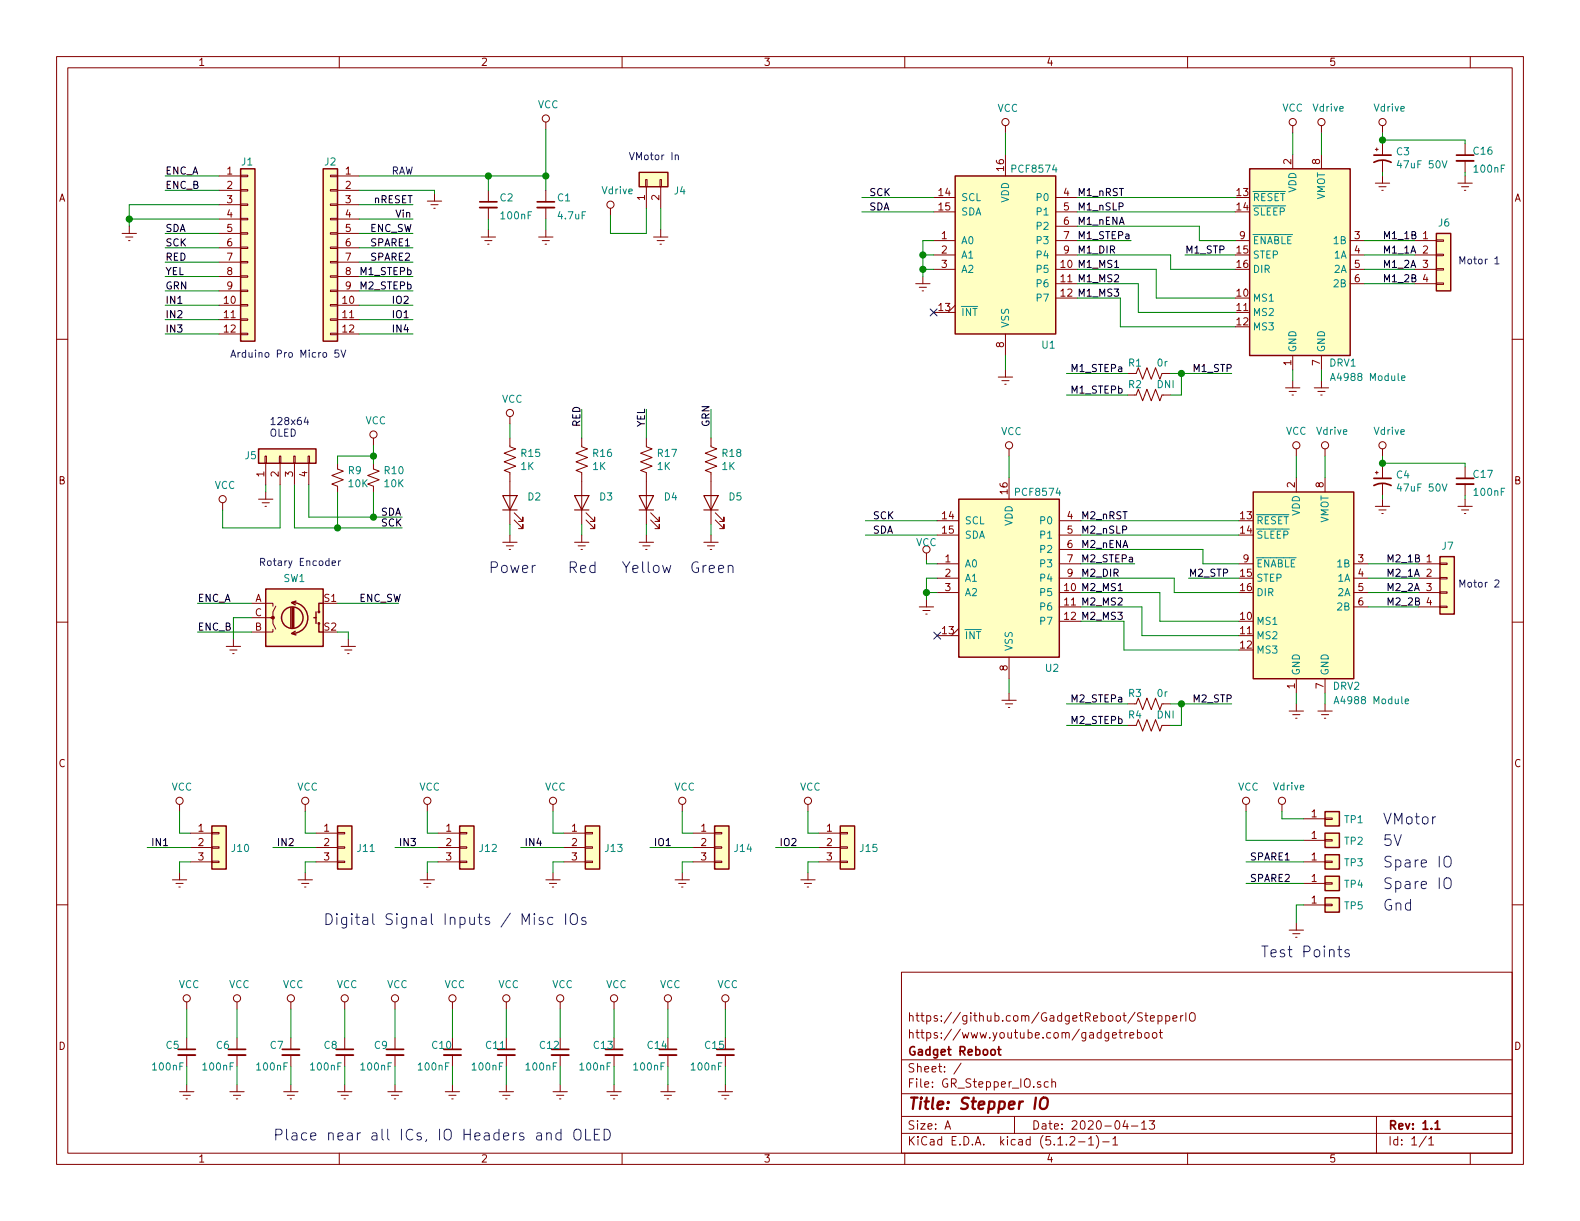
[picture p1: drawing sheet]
<svg xmlns="http://www.w3.org/2000/svg" width="279mm" height="216mm" viewBox="0 0 279 216" stroke-linecap="round" stroke-linejoin="round" font-family="sans-serif">
<g fill="none" stroke="#840000" stroke-width=".18">
<path d="M10 10h259.4v195.9h-259.4zM12 12h255.4v191.9h-255.4zM60 10v2M110 10v2M160 10v2M210 10v2M260 10v2M38.7 31.1h3.8M38.7 33.7h3.8M38.7 36.2h3.8M38.7 38.7h3.8M42.5 38.6h1.3v.3h-1.3z"/>
<path d="M42.5 36.1h1.3v.2h-1.3zM42.5 33.5h1.3v.3h-1.3zM42.5 31h1.3v.2h-1.3zM58.4 38.6h1.3v.3h-1.3zM58.4 36.1h1.3v.2h-1.3zM58.4 33.5h1.3v.3h-1.3zM58.4 31h1.3v.2h-1.3zM59.7 31.1h3.8M59.7 33.7h3.8M59.7 36.2h3.8M59.7 38.7h3.8M75.6 35.6h2.5"/>
<path d="M76.2 36.2h1.3M76.7 36.8h.3M76.8 34.3v1.3M86.4 33.7v2M86.4 36.7v2M96.5 21.6v1.3M96.5 33.7v2M96.5 36.7v2M107.9 36.8v1.3M114.2 31.8h.2v1.2h-.2zM114.3 33v3.8M116.7 31.8h.3v1.2h-.3z"/>
<path d="M116.8 33v3.8M165.1 34.9h3.8M165.1 37.5h3.8M177.8 22.2v1.3M177.8 27.3v3.8M186.7 34.9h3.8M186.7 37.5h3.8M228.6 22.2v1.3M228.6 27.3v2.5M233.7 22.2v1.3M233.7 27.3v2.5M243.2 26.4h.5"/>
<path d="M243.2 32.4h2.5M243.5 26.2v.5M243.8 33h1.3M244.3 33.7h.3M244.5 22.2v1.3M244.5 25.4v2M244.5 28.4v2.1M244.5 31.1v1.3M257.8 32.4h2.5M258.4 33h1.3M259 33.7h.2M259.1 25.4v2"/>
<path d="M259.1 28.4v2.1M259.1 31.1v1.3M10 60h2M21.6 41.3h2.5M22.2 41.9h1.3M22.7 42.5h.3M22.9 40v1.3M38.7 54h3.8M38.7 56.5h3.8M38.7 59.1h3.8M38.7 41.3h3.8M38.7 43.8h3.8"/>
<path d="M38.7 46.4h3.8M38.7 48.9h3.8M38.7 51.4h3.8M42.5 58.9h1.3v.3h-1.3zM42.5 56.4h1.3v.2h-1.3zM42.5 53.8h1.3v.3h-1.3zM42.5 51.3h1.3v.3h-1.3zM42.5 48.8h1.3v.2h-1.3zM42.5 46.2h1.3v.3h-1.3zM42.5 43.7h1.3v.2h-1.3zM42.5 41.1h1.3v.3h-1.3zM58.4 58.9h1.3v.3h-1.3z"/>
<path d="M58.4 56.4h1.3v.2h-1.3zM58.4 53.8h1.3v.3h-1.3zM58.4 51.3h1.3v.3h-1.3zM58.4 48.8h1.3v.2h-1.3zM58.4 46.2h1.3v.3h-1.3zM58.4 43.7h1.3v.2h-1.3zM58.4 41.1h1.3v.3h-1.3zM59.7 54h3.8M59.7 56.5h3.8M59.7 59.1h3.8M59.7 41.3h3.8M59.7 43.8h3.8"/>
<path d="M59.7 46.4h3.8M59.7 48.9h3.8M59.7 51.4h3.8M85.1 41.9h2.5M85.7 42.5h1.3M86.2 43.2h.3M86.4 40.6v1.3M95.2 41.9h2.6M95.9 42.5h1.3M96.4 43.2h.2M96.5 40.6v1.3M115.6 41.9h2.5"/>
<path d="M116.2 42.5h1.3M116.7 43.2h.3M116.8 40.6v1.3M161.9 50.2h2.6M162.6 50.8h1.2M163.1 51.4h.2M163.2 48.9v1.3M165.1 42.5h3.8M165.1 47.6h3.8M165.1 55.2h3.8M165.1 45.1h3.8M168.9 54l-1.3 1.2"/>
<path d="M177.8 59.1v3.8M186.7 42.5h3.8M186.7 47.6h3.8M186.7 50.2h3.8M186.7 52.7h3.8M186.7 45.1h3.8M186.7 40h3.8M218.4 42.5h2.6M238.8 42.5h2.5M238.8 47.6h2.5M238.8 50.2h2.5M238.8 45.1h2.5"/>
<path d="M250.2 42.5h3.8M250.2 47.6h3.8M250.2 50.2h3.8M250.2 45.1h3.8M254 50h1.3v.3h-1.3zM254 47.5h1.3v.3h-1.3zM254 45h1.3v.2h-1.3zM254 42.4h1.3v.3h-1.3zM267.4 60h2M66 77.5v1.2M90.2 77.5v1.5l1 .4-2 .7 2 .8-2 .8 2 .7-2 .8 1 .4v9.1M90.2 73.7v1.2"/>
<path d="M102.9 77.5v1.5l1 .4-2 .7 2 .8-2 .8 2 .7-2 .8 1 .4v9.1M114.3 77.5v1.5l1 .4-2 .7 2 .8-2 .8 2 .7-2 .8 1 .4v9.1M125.7 77.5v1.5l1 .4-2 .7 2 .8-2 .8 2 .7-2 .8 1 .4v9.1M176.5 66.7h2.6M177.2 67.3h1.2M177.7 67.9h.2M177.8 65.4v1.3M178.4 79.4v1.2M199.4 66h1.5l.4-1 .8 2.1 .7-2.1 .8 2.1 .7-2.1 .8 2.1 .4-1.1h1.5M199.4 69.9h1.5l.4-1.1 .8 2.1 .7-2.1 .8 2.1 .7-2.1 .8 2.1 .4-1h1.5M227.3 68.6h2.6M228 69.2h1.2"/>
<path d="M228.5 69.9h.2M228.6 62.9v2.5M228.6 67.3v1.3M229.2 79.4v1.2M232.4 68.6h2.5M233 69.2h1.3M233.6 69.9h.2M233.7 62.9v2.5M233.7 67.3v1.3M234.3 79.4v1.2M244.5 79.4v1.2M39.4 88.9v1.3"/>
<path d="M45.7 88.3h2.6M46.4 88.9h1.2M46.9 80.6h.2v1.3h-.2zM46.9 89.5h.2M47 81.9v3.8M47 87v1.3M49.4 80.6h.3v1.3h-.3zM49.5 81.9v3.8M51.9 80.6h.3v1.3h-.3zM52.1 81.9v3.8M54.5 80.6h.2v1.3h-.2zM54.6 81.9v3.8"/>
<path d="M59.7 81.9v1l1 .4-2 .8 2 .7-2 .8 1 .4v1M66 81.9v1l1.1 .4-2.1 .8 2.1 .7-2.1 .8 1 .4v1M88.9 95.9h2.5M89.5 96.5h1.3M90 97.2h.3M90.2 94.6v1.3M90.9 91.9l1.6 1.6v-.8v.8h-.8M90.9 90.7l1.6 1.5v-.8v.8h-.8M101.6 95.9h2.5M102.2 96.5h1.3M102.7 97.2h.3M102.9 94.6v1.3"/>
<path d="M103.6 91.9l1.6 1.6v-.8v.8h-.8M103.6 90.7l1.6 1.5v-.8v.8h-.8M113 95.9h2.6M113.7 96.5h1.2M114.2 97.2h.2M114.3 94.6v1.3M115.1 91.9l1.5 1.6v-.8v.8h-.8M115.1 90.7l1.5 1.5v-.8v.8h-.8M124.5 95.9h2.5M125.1 96.5h1.3M125.6 97.2h.3M125.7 94.6v1.3"/>
<path d="M126.5 91.9l1.5 1.6v-.8v.8h-.7M126.5 90.7l1.5 1.5v-.8v.8h-.7M163.8 97.8v1.3M165.7 99.7h3.8M165.7 92.1h3.8M165.7 94.6h3.8M178.4 84.5v3.8M187.3 97.2h3.8M187.3 99.7h3.8M187.3 92.1h3.8M187.3 94.6h3.8M219.1 99.7h2.5"/>
<path d="M229.2 84.5v2.5M234.3 84.5v2.5M239.4 99.7h2.5M243.2 89.5h2.5M243.2 83.6h.5M243.5 83.3v.5M243.8 90.2h1.3M244.3 90.8h.3M244.5 82.6v2M244.5 85.6v2M244.5 88.3v1.2M250.8 99.7h3.8"/>
<path d="M254.6 99.6h1.3v.2h-1.3zM257.8 89.5h2.5M258.4 90.2h1.3M259 90.8h.2M259.1 82.6v2M259.1 85.6v2M259.1 88.3v1.2M10 110h2M40 114.3h2.5M40.6 114.9h1.3M41.1 115.6h.3M41.3 113v1.3"/>
<path d="M44.4 106.7h3.9v.5M44.4 109.2h3.9v1l.5 1.1M48.3 111.3v.5h-3.9M48.8 107.2l-.5 1v1h-.5M60.3 114.3h2.6M61 114.9h1.2M61.5 115.6h.2M61.6 113v1.3M162.6 107.3h2.5M163.2 108h1.3M163.7 108.6h.3M163.8 106v1.3"/>
<path d="M165.7 104.8h3.8M165.7 112.4h3.8M165.7 102.2h3.8M169.5 111.1l-1.2 1.3M178.4 116.2v3.8M187.3 104.8h3.8M187.3 107.3h3.8M187.3 109.9h3.8M187.3 102.2h3.8M239.4 104.8h2.5M239.4 107.3h2.5M239.4 102.2h2.5"/>
<path d="M250.8 104.8h3.8M250.8 107.3h3.8M250.8 102.2h3.8M254.6 107.2h1.3v.2h-1.3zM254.6 104.6h1.3v.3h-1.3zM254.6 102.1h1.3v.3h-1.3zM267.4 110h2M177.2 123.8h2.5M177.8 124.5h1.3M178.3 125.1h.3M178.4 122.6v1.2M199.4 124.5h1.5l.4-1.1 .8 2.1 .7-2.1 .8 2.1 .7-2.1 .8 2.1 .4-1h1.5"/>
<path d="M199.4 128.3h1.5l.4-1 .8 2 .7-2 .8 2 .7-2 .8 2 .4-1h1.5M228 125.7h2.5M228.6 126.4h1.3M229.1 127h.3M229.2 120v2.6M229.2 124.5v1.2M233 125.7h2.6M233.7 126.4h1.2M234.2 127h.2M234.3 120v2.6M234.3 124.5v1.2M10 160h2"/>
<path d="M30.5 155.6h2.5M31.1 156.2h1.3M31.6 156.8h.3M31.7 142.2v1.3M31.7 154.3v1.3M33.7 147.3h3.8M33.7 149.9h3.8M33.7 152.4h3.8M37.5 152.3h1.2v.2h-1.2zM37.5 149.7h1.2v.3h-1.2zM37.5 147.2h1.2v.2h-1.2zM52.7 155.6h2.5"/>
<path d="M53.3 156.2h1.3M53.8 156.8h.3M54 142.2v1.3M54 154.3v1.3M55.9 147.3h3.8M55.9 149.9h3.8M55.9 152.4h3.8M59.7 152.3h1.3v.2h-1.3zM59.7 149.7h1.3v.3h-1.3zM59.7 147.2h1.3v.2h-1.3zM74.3 155.6h2.5M74.9 156.2h1.3"/>
<path d="M75.4 156.8h.3M75.6 142.2v1.3M75.6 154.3v1.3M77.5 147.3h3.8M77.5 149.9h3.8M77.5 152.4h3.8M81.3 152.3h1.2v.2h-1.2zM81.3 149.7h1.2v.3h-1.2zM81.3 147.2h1.2v.2h-1.2zM96.5 155.6h2.6M97.2 156.2h1.2M97.7 156.8h.2"/>
<path d="M97.8 142.2v1.3M97.8 154.3v1.3M99.7 147.3h3.8M99.7 149.9h3.8M99.7 152.4h3.8M103.5 152.3h1.3v.2h-1.3zM103.5 149.7h1.3v.3h-1.3zM103.5 147.2h1.3v.2h-1.3zM119.4 155.6h2.5M120 156.2h1.3M120.5 156.8h.3M120.6 142.2v1.3"/>
<path d="M120.6 154.3v1.3M122.6 147.3h3.8M122.6 149.9h3.8M122.6 152.4h3.8M126.4 152.3h1.2v.2h-1.2zM126.4 149.7h1.2v.3h-1.2zM126.4 147.2h1.2v.2h-1.2zM141.6 155.6h2.5M142.2 156.2h1.3M142.7 156.8h.3M142.9 142.2v1.3M142.9 154.3v1.3"/>
<path d="M144.8 147.3h3.8M144.8 149.9h3.8M144.8 152.4h3.8M148.6 152.3h1.3v.2h-1.3zM148.6 149.7h1.3v.3h-1.3zM148.6 147.2h1.3v.2h-1.3zM220.3 142.2v1.3M226.7 142.2v1.3M230.5 144.8h3.8M230.5 148.6h3.8M230.5 152.4h3.8M230.5 156.2h3.8"/>
<path d="M234.3 144.7h1.3v.2h-1.3zM234.3 148.5h1.3v.2h-1.3zM234.3 159.9h1.3v.2h-1.3zM234.3 152.3h1.3v.2h-1.3zM234.3 156.1h1.3v.2h-1.3zM267.4 160h2M33 177.2v1.2M41.9 177.2v1.2M51.4 177.2v1.2M61 177.2v1.2M69.8 177.2v1.2M80 177.2v1.2"/>
<path d="M89.5 177.2v1.2M99.1 177.2v1.2M108.6 177.2v1.2M118.1 177.2v1.2M128.3 177.2v1.2M159.4 171.9h108v32h-108zM202 179.1h-.6l-.3 .2 .1 .4 .7 .3v.4l-.2 .2-.6-.1M202.4 179.6h.6M202.6 179.1v1.3l.4 .2M204.8 179.7l.4-.1 .3 .3-.1 .5-.2 .2-.4-.1M204.8 179.6v1.5M206.1 179.7l.5-.1 .3 .3-.1 .5-.2 .2-.5-.1"/>
<path d="M206.1 179.6v1.5M208.8 179.6v1M209.2 179.6l-.4 .1v.2M209.7 179.1v1.5M210.4 179.3l.3-.2a.53 .53 0 0 1 .7 .5v.5a.51 .51 0 0 1-.8 .4 1.05 1.05 0 0 1-.2-1.2zM228 164.5h2.5M228.6 165.1h1.3M229.1 165.7h.3M229.2 163.2v1.3M230.5 160h3.8M31.7 193h2.6M32.4 193.7h1.3"/>
<path d="M32.9 194.3h.2M33 183.5v2M33 186.6v2M33 191.8v1.2M40.6 193h2.6M41.3 193.7h1.2M41.8 194.3h.2M41.9 183.5v2M41.9 186.6v2M41.9 191.8v1.2M50.2 193h2.5M50.8 193.7h1.3"/>
<path d="M51.3 194.3h.3M51.4 183.5v2M51.4 186.6v2M51.4 191.8v1.2M59.7 193h2.5M60.3 193.7h1.3M60.8 194.3h.3M61 183.5v2M61 186.6v2M61 191.8v1.2M68.6 193h2.5M69.2 193.7h1.3"/>
<path d="M69.7 194.3h.3M69.8 183.5v2M69.8 186.6v2M69.8 191.8v1.2M78.7 193h2.6M79.4 193.7h1.2M79.9 194.3h.2M80 183.5v2M80 186.6v2M80 191.8v1.2M88.3 193h2.5M88.9 193.7h1.3"/>
<path d="M89.4 194.3h.3M89.5 183.5v2M89.5 186.6v2M89.5 191.8v1.2M97.8 193h2.5M98.4 193.7h1.3M98.9 194.3h.3M99.1 183.5v2M99.1 186.6v2M99.1 191.8v1.2M107.3 193h2.6M107.9 193.7h1.3"/>
<path d="M108.5 194.3h.2M108.6 183.5v2M108.6 186.6v2M108.6 191.8v1.2M116.8 193h2.6M117.5 193.7h1.2M118 194.3h.2M118.1 183.5v2M118.1 186.6v2M118.1 191.8v1.2M127 193h2.5M127.6 193.7h1.3"/>
<path d="M128.1 194.3h.3M128.3 183.5v2M128.3 186.6v2M128.3 191.8v1.2M159.4 197.4h108M159.4 193.4h108M159.4 187.4h108M167.1 199.7l.5-1.5 .5 1.5M167.2 199.2h.8M170 188l-1.3 1.9M179.4 197.4v3M185.4 191.3h-.5l-.2 .2v.6l.2 .2 .5-.1"/>
<path d="M186 191.4l.1-.1a.37 .37 0 0 1 .6 .2v.8M186 190.8v1.5M196.7 183.1l.7-.2v-.2l-.5-.1-.2 .2 .1 .7h.6M197.9 182.6h.5M198.1 182.1v1.3l.3 .2M198.9 182.6v1M199 198.1l-.4 1.1h.9M199.3 198.7v1M199.4 182.6l-.3 .1-.2 .2M199.8 183.1l.7-.2-.1-.2-.4-.1-.2 .2v.7h.6M200.1 199.1h1.1M201.1 182.7l.5-.1 .3 .3-.1 .5-.2 .2-.5-.1"/>
<path d="M201.1 182.1v1.5M201.9 198.6l.4-.4v1.5M201.9 199.7h.8M202.5 182.7l.2-.1 .4 .1v.7l-.2 .2-.4-.2zM203.2 198.2h1l-.5 .6 .4 .1v.6l-.2 .2-.7-.2M203.4 180.1l.7-.2v-.2l-.5-.1-.2 .2 .1 .7h.6M203.9 182.7l.2-.1 .4 .1v.7l-.2 .2-.4-.2zM205 182.6h.6M205.2 182.1v1.3l.4 .2M207.4 180.1l.7-.2v-.2l-.5-.1-.2 .2 .1 .7h.6M243.4 197.4v6.5M60 203.9v2"/>
<path d="M110 203.9v2M159.4 200.4h108M160 203.9v2M189.2 201.1l.2-.1h.4l.2 .1 .1 .3-.1 .2-.8 .9h.9M190.7 201.9h1.2M192.5 201.4l.4-.4v1.5M192.5 202.5h.9M193.9 200.8a1.71 1.71 0 0 1 0 2.2M195 201.9h1.1M196.8 201.4l.4-.4v1.5M196.8 202.5h.8M210 203.9v2"/>
<path d="M252.2 200.9l-1.2 1.9M252.7 201.4l.4-.4v1.5M252.7 202.5h.8M260 203.9v2"/>
<circle cx="96.5" cy="21" r=".63"/>
<circle cx="107.9" cy="36.2" r=".63"/>
<circle cx="177.8" cy="21.6" r=".63"/>
<circle cx="228.6" cy="21.6" r=".63"/>
<circle cx="233.7" cy="21.6" r=".63"/>
<circle cx="244.5" cy="21.6" r=".63"/>
<circle cx="66" cy="76.8" r=".63"/>
<circle cx="90.2" cy="73" r=".63"/>
<circle cx="178.4" cy="78.7" r=".63"/>
<circle cx="229.2" cy="78.7" r=".63"/>
<circle cx="234.3" cy="78.7" r=".63"/>
<circle cx="244.5" cy="78.7" r=".63"/>
<circle cx="39.4" cy="88.3" r=".63"/>
<circle cx="163.8" cy="97.2" r=".63"/>
<circle cx="31.7" cy="141.6" r=".63"/>
<circle cx="54" cy="141.6" r=".63"/>
<circle cx="75.6" cy="141.6" r=".63"/>
<circle cx="97.8" cy="141.6" r=".63"/>
<circle cx="120.6" cy="141.6" r=".63"/>
<circle cx="142.9" cy="141.6" r=".63"/>
<circle cx="220.3" cy="141.6" r=".63"/>
<circle cx="226.7" cy="141.6" r=".63"/>
<circle cx="33" cy="176.5" r=".63"/>
<circle cx="41.9" cy="176.5" r=".63"/>
<circle cx="51.4" cy="176.5" r=".63"/>
<circle cx="61" cy="176.5" r=".63"/>
<circle cx="69.8" cy="176.5" r=".63"/>
<circle cx="80" cy="176.5" r=".63"/>
<circle cx="89.5" cy="176.5" r=".63"/>
<circle cx="99.1" cy="176.5" r=".63"/>
<circle cx="108.6" cy="176.5" r=".63"/>
<circle cx="118.1" cy="176.5" r=".63"/>
<circle cx="128.3" cy="176.5" r=".63"/>
</g>
<g fill="none" stroke="#840000" stroke-width=".3">
<path d="M84.8 35.7h3.1M95 35.7h3M243 28.7a3.2 3.2 0 0 1 3 0M243 27.4h3M257.6 27.4h3M243 85.9a3.2 3.2 0 0 1 3 0M243 84.6h3M257.6 84.6h3M31.5 185.5h3M40.4 185.5h3M49.9 185.5h3.1M59.4 185.5h3.1"/>
<path d="M68.3 185.5h3.1M78.5 185.5h3M88 185.5h3.1M97.5 185.5h3.1M107.1 185.5h3M116.6 185.5h3M126.7 185.5h3.1M176.4 185.6h.6M176.6 185.1v1.3l.4 .2M253.8 198.6l.4-.4v1.5M253.8 199.7h.8"/>
</g>
<path d="M183.2 194.1l-.3 2M184.1 194.4a.66 .66 0 0 1 1.1 0 1.43 1.43 0 0 1-.5 1.7l-.6-.1a1.41 1.41 0 0 1 0-1.6z" fill="none" stroke="#840000" stroke-width=".41"/>
<g fill="none" stroke="#008400" stroke-width=".18">
<path d="M22.9 38.7h15.8M29.2 31.1h9.5M29.2 33.7h9.5M38.7 36.2h-15.8v3.8M63.5 36.2h9.5M63.5 31.1h33M63.5 33.7h13.3v.6M63.5 38.7h9.5M86.4 31.1v2.6M86.4 38.7v1.9M96.5 22.9v10.8M96.5 38.7v1.9"/>
<path d="M114.3 36.8v4.5h-6.4v-3.2M116.8 36.8v3.8M152.4 34.9h12.7M152.4 37.5h12.7M177.8 23.5v3.8M190.5 34.9h27.9M190.5 37.5h27.9M228.6 23.5v3.8M233.7 23.5v3.8M244.5 23.5v1.9M244.5 30.5v.6M244.5 24.8h14.6v.6"/>
<path d="M259.1 30.5v.6M29.2 41.3h9.5M29.2 43.8h9.5M29.2 46.4h9.5M29.2 48.9h9.5M29.2 51.4h9.5M29.2 54h9.5M29.2 56.5h9.5M29.2 59.1h9.5M63.5 41.3h9.5M63.5 43.8h9.5M63.5 46.4h9.5"/>
<path d="M63.5 48.9h9.5M63.5 51.4h9.5M63.5 54h9.5M63.5 56.5h9.5M63.5 59.1h9.5M163.2 45.1h1.9M163.2 47.6h1.9M165.1 42.5h-1.9v6.4M190.5 40h21.6v2.5h6.3M190.5 42.5h9.5M190.5 45.1h16.5v2.5h11.4M190.5 47.6h14v5.1h13.9"/>
<path d="M190.5 52.7h7.6v5.1h20.3M190.5 50.2h10.8v5h17.1M209.5 45.1h8.9M241.3 42.5h8.9M241.3 45.1h8.9M241.3 47.6h8.9M241.3 50.2h8.9M66 78.7v3.2M90.2 74.9v2.6M102.9 72.4v5.1M114.3 72.4v5.1M125.7 72.4v5.1"/>
<path d="M177.8 62.9v2.5M188.6 66h10.8M188.6 69.9h10.8M207 66h10.8M208.9 66v3.9h-1.9M228.6 65.4v1.9M233.7 65.4v1.9M47 85.7v1.3M49.5 85.7v7.6h-10.1v-3.1M52.1 85.7v7.6h19M54.6 85.7v5.7h16.5M59.7 87v6.3"/>
<path d="M66 80.6h-6.3v1.3M66 87v4.4M90.2 92.7v1.9M102.9 92.7v1.9M114.3 92.7v1.9M125.7 92.7v1.9M153 92.1h12.7M153 94.6h12.7M163.8 99.1v.6h1.9M178.4 80.6v3.9M191.1 92.1h28M191.1 94.6h28"/>
<path d="M191.1 97.2h21.6v2.5h6.4M191.1 99.7h9.6M229.2 80.6v3.9M234.3 80.6v3.9M241.9 99.7h8.9M244.5 80.6v2M244.5 87.6v.7M244.5 81.9h14.6v.7M259.1 87.6v.7M34.9 106.7h9.5M34.9 111.8h9.5M44.4 109.2h-3.1v3.8"/>
<path d="M59.7 106.7h10.8M59.7 111.8h1.9v1.2M163.8 104.8h1.9M165.7 102.2h-1.9v3.8M191.1 102.2h16.5v2.6h11.5M191.1 104.8h14v5.1h14M191.1 109.9h7.7v5h20.3M191.1 107.3h10.8v5.1h17.2M210.2 102.2h8.9M241.9 102.2h8.9M241.9 104.8h8.9M241.9 107.3h8.9"/>
<path d="M178.4 120v2.6M188.6 124.5h10.8M188.6 128.3h10.8M207 124.5h10.8M208.9 124.5v3.8h-1.9M229.2 122.6v1.9M234.3 122.6v1.9M26 149.9h7.7M31.7 143.5v3.8h2M33.7 152.4h-2v1.9M48.3 149.9h7.6M54 143.5v3.8h1.9"/>
<path d="M55.9 152.4h-1.9v1.9M69.8 149.9h7.7M75.6 143.5v3.8h1.9M77.5 152.4h-1.9v1.9M92.1 149.9h7.6M97.8 143.5v3.8h1.9M99.7 152.4h-1.9v1.9M114.9 149.9h7.7M120.6 143.5v3.8h2M122.6 152.4h-2v1.9M137.2 149.9h7.6M142.9 143.5v3.8h1.9"/>
<path d="M144.8 152.4h-1.9v1.9M220.3 143.5v5.1h10.2M220.3 152.4h10.2M220.3 156.2h10.2M226.7 143.5v1.3h3.8M33 178.4v5.1M41.9 178.4v5.1M51.4 178.4v5.1M61 178.4v5.1M69.8 178.4v5.1M80 178.4v5.1M89.5 178.4v5.1"/>
<path d="M99.1 178.4v5.1M108.6 178.4v5.1M118.1 178.4v5.1M128.3 178.4v5.1M230.5 160h-1.3v3.2M33 188.6v3.2M41.9 188.6v3.2M51.4 188.6v3.2M61 188.6v3.2M69.8 188.6v3.2M80 188.6v3.2M89.5 188.6v3.2"/>
<path d="M99.1 188.6v3.2M108.6 188.6v3.2M118.1 188.6v3.2M128.3 188.6v3.2"/>
</g>
<path d="M88.9 87.6h2.5l-1.2 2.6zM88.9 90.2h2.5M101.6 87.6h2.5l-1.2 2.6zM101.6 90.2h2.5M113 87.6h2.6l-1.3 2.6zM113 90.2h2.6M124.5 87.6h2.5l-1.3 2.6zM124.5 90.2h2.5" fill="none" stroke="#840000" stroke-width=".2"/>
<g fill="#ffffc2" stroke="#ffffc2" stroke-width=".18">
<path d="M42.5 29.8h2.6v30.5h-2.6z"/>
<path d="M57.1 29.8h2.6v30.5h-2.6z"/>
<path d="M45.7 79.4h10.2v2.5h-10.2z"/>
<path d="M47 104.1h10.1v10.2h-10.1z"/>
<path d="M168.9 31.1h17.8v28h-17.8z"/>
<path d="M221 29.8h17.8v33.1h-17.8z"/>
<path d="M254 41.3h2.5v10.1h-2.5z"/>
<path d="M169.5 88.3h17.8v27.9h-17.8z"/>
<path d="M221.6 87h17.8v33h-17.8z"/>
<path d="M254.6 98.4h2.6v10.2h-2.6z"/>
<path d="M113 30.5h5.1v2.5h-5.1z"/>
<path d="M234.3 143.5h2.6v2.6h-2.6z"/>
<path d="M234.3 147.3h2.6v2.6h-2.6z"/>
<path d="M234.3 158.8h2.6v2.5h-2.6z"/>
<path d="M37.5 146.1h2.5v7.6h-2.5z"/>
<path d="M59.7 146.1h2.5v7.6h-2.5z"/>
<path d="M81.3 146.1h2.5v7.6h-2.5z"/>
<path d="M103.5 146.1h2.5v7.6h-2.5z"/>
<path d="M126.4 146.1h2.5v7.6h-2.5z"/>
<path d="M148.6 146.1h2.5v7.6h-2.5z"/>
<path d="M234.3 151.1h2.6v2.6h-2.6z"/>
<path d="M234.3 154.9h2.6v2.6h-2.6z"/>
</g>
<g fill="none" stroke="#840000" stroke-width=".25">
<path d="M42.5 29.8h2.6v30.5h-2.6zM57.1 29.8h2.6v30.5h-2.6zM113 30.5h5.1v2.5h-5.1zM168.9 31.1h17.8v28h-17.8zM221 29.8h17.8v33.1h-17.8zM254 41.3h2.5v10.1h-2.5zM45.7 79.4h10.2v2.5h-10.2zM169.5 88.3h17.8v27.9h-17.8zM221.6 87h17.8v33h-17.8zM254.6 98.4h2.6v10.2h-2.6zM47 104.1h10.1v10.2h-10.1zM51.4 107.4v3.6"/>
<path d="M51.7 106.5a2.74 2.74 0 0 1 2.7 2.8 2.74 2.74 0 0 1-2.7 2.7M51.7 107.4v3.6M51.9 107.4v3.6M52.2 111.6l-.6 .4 .7 .3M52.3 106.3l-.7 .3 .6 .3M55.5 109.2h.4M55.9 108.2v2M56.4 110.2v1.6h.7M57.1 106.7h-.7v1.5M37.5 146.1h2.5v7.6h-2.5zM59.7 146.1h2.5v7.6h-2.5zM81.3 146.1h2.5v7.6h-2.5z"/>
<path d="M103.5 146.1h2.5v7.6h-2.5zM126.4 146.1h2.5v7.6h-2.5zM148.6 146.1h2.5v7.6h-2.5zM234.3 143.5h2.6v2.6h-2.6zM234.3 147.3h2.6v2.6h-2.6zM234.3 158.8h2.6v2.5h-2.6zM234.3 151.1h2.6v2.6h-2.6zM234.3 154.9h2.6v2.6h-2.6z"/>
<circle cx="51.7" cy="109.2" r="1.9"/>
<circle cx="56.4" cy="108.2" r=".13"/>
<circle cx="56.4" cy="110.2" r=".13"/>
</g>
<g fill="none" stroke="#0000c2" stroke-width=".18">
<path d="M119.4 27.5l.2-.1 .3 .1 .1 .7M119.4 27.4v.8M264.3 45.7l.4-.3v1.3M264.3 46.7h.8M54.1 73.8l-.3 .9h.8M54.4 74.2v.9M59.9 61.9h-.6l-.1 .6 .5-.1 .2 .2v.3l-.2 .3-.5-.2M60.3 61.9l.4 1.3 .4-1.3M58.7 99.6l.6-.1v-.3h-.4l-.2 .1 .1 .6h.5M59.9 99.2v.8M60.2 99.2l-.3 .2M117.2 100l.4 1.2 .3-.9 .4 .9 .3-1.2"/>
<path d="M264.3 102.7l.5-.2 .3 .4-.8 .9h.8M255.4 151.7l.4-.3a.67 .67 0 0 1 .8 .6v.7a.64 .64 0 0 1-.4 .6 .64 .64 0 0 1-.8-.3zM255.4 155.5l.4-.3a.67 .67 0 0 1 .8 .7v.6a.64 .64 0 0 1-.4 .6 .64 .64 0 0 1-.8-.3zM94.5 161.6v.1h.1l-.1-.1v.1M94.5 162.2v1.3M96 162.3l-.4-.1-.3 .3 .1 .2 .6 .2 .1 .2-.1 .3-.1 .1-.6-.1M97.8 162.3l-.6-.1-.3 .4v.5l.1 .3 .2 .1 .6-.1M100 161.6v1.9M100.9 161.8l.4-.2 .6 .1a1.25 1.25 0 0 1-.2 1.8 .67 .67 0 0 1-.9-.7zM103.6 162.3a.45 .45 0 0 0-.8 .2l.1 .2 .7 .2 .1 .2-.1 .3-.2 .1-.6-.1M236.6 167.9h.7M236.8 167.3v1.6l.1 .2 .4 .1"/>
<path d="M238.6 168l-.5-.1-.3 .3 .1 .3 .7 .2v.4l-.2 .1-.6-.1M99.2 199.7v1.9M101.6 199.9l.3-.2 .6 .1a1.25 1.25 0 0 1-.2 1.8 .67 .67 0 0 1-.8-.7zM103.6 199.7v1.9h.9M106 199.7h-.9v1.9h.9M106.8 199.7a.96 .96 0 0 1 1.1 .9 .96 .96 0 0 1-1.1 1zM99.2 200.4l-.2-.1a.63 .63 0 0 0-.7 .4v.5a.61 .61 0 0 0 .9 .3M105.1 200.6h.6"/>
</g>
<g fill="#008400" stroke="#008400" stroke-width=".25">
<circle cx="22.9" cy="38.7" r=".51"/>
<circle cx="59.7" cy="93.3" r=".51"/>
<circle cx="66" cy="91.4" r=".51"/>
<circle cx="66" cy="80.6" r=".51"/>
<circle cx="163.2" cy="47.6" r=".51"/>
<circle cx="163.2" cy="45.1" r=".51"/>
<circle cx="163.8" cy="104.8" r=".51"/>
<circle cx="96.5" cy="31.1" r=".51"/>
<circle cx="208.9" cy="66" r=".51"/>
<circle cx="208.9" cy="124.5" r=".51"/>
<circle cx="86.4" cy="31.1" r=".51"/>
<circle cx="244.5" cy="24.8" r=".51"/>
<circle cx="244.5" cy="81.9" r=".51"/>
</g>
<g fill="none" stroke="#840000" stroke-width=".33">
<path d="M84.8 36.7h3.1M95 36.7h3M257.6 28.4h3M257.6 85.6h3M31.5 186.6h3M40.4 186.6h3M49.9 186.6h3.1M59.4 186.6h3.1M68.3 186.6h3.1M78.5 186.6h3M88 186.6h3.1M97.5 186.6h3.1"/>
<path d="M107.1 186.6h3M116.6 186.6h3M126.7 186.6h3.1"/>
</g>
<circle cx="48.3" cy="109.2" r=".25" fill="#840000" stroke="#840000" stroke-width=".18"/>
<path d="M255 28.4l.4 1.3 .5-1.3M235.3 67.3l.4-1.3 .4 1.3M235.4 66.9h.6M247.9 66.9l.6-.1-.1-.3-.4-.1-.1 .2v.6h.5M255 85.6l.4 1.2 .5-1.2M235.9 124.4l.4-1.2 .5 1.2M236 124.1h.6M248.5 124l.6-.1-.1-.3h-.3l-.2 .2v.6h.5" fill="none" stroke="#008484" stroke-width=".18"/>
<path d="M164.5 54.6l1.2 1.3M165.7 54.6l-1.2 1.3M165.1 111.8l1.2 1.2M166.3 111.8l-1.2 1.2" fill="none" stroke="#000084" stroke-width=".18"/>
<text font-size="2.8" fill="#840000" x="160.4" y="196.2">Title: Stepper IO</text>
<g font-size="2.7" fill="#0000c2">
<text x="86.4" y="101.3">Power</text>
<text x="100.3" y="101.3">Red</text>
<text x="109.9" y="101.3">Yellow</text>
<text x="121.9" y="101.3">Green</text>
<text x="244.5" y="145.8">VMotor</text>
<text x="244.5" y="149.6">5V</text>
<text x="244.5" y="153.4">Spare IO</text>
<text x="244.5" y="161">Gnd</text>
<text x="244.5" y="157.2">Spare IO</text>
<text x="57.1" y="163.6">Digital Signal Inputs / Misc IOs</text>
<text x="222.9" y="169.3">Test Points</text>
<text x="48.3" y="201.7">Place near all ICs, IO Headers and OLED</text>
</g>
<g font-size="2.1" fill="#840000">
<text x="160.4" y="183.6">https://www.youtube.com/gadgetreboot</text>
<text x="160.4" y="180.6">https://github.com/GadgetReboot/StepperIO</text>
<text x="160.4" y="189.6">Sheet: /</text>
<text x="160.4" y="186.6">Gadget Reboot</text>
<text x="160.4" y="192.3">File: GR_Stepper_IO.sch</text>
<text x="160.4" y="202.5">KiCad E.D.A. kicad (5.1.2-1)-1</text>
<text x="160.4" y="199.7">Size: A</text>
<text x="182.4" y="199.7">Date: 2020-04-13</text>
<text x="245.4" y="199.7">Rev: 1.1</text>
<text x="245.4" y="202.5">Id: 1/1</text>
</g>
<g font-size="1.8" fill="#840000">
<text x="35" y="11.6">1</text>
<text x="85" y="11.6">2</text>
<text x="135" y="11.6">3</text>
<text x="185" y="11.6">4</text>
<text x="235" y="11.6">5</text>
<text x="228.3" y="29.1" transform="rotate(-90 228.3 29.1)">2</text>
<text x="233.4" y="29.1" transform="rotate(-90 233.4 29.1)">8</text>
<text x="10.4" y="35.6">A</text>
<text x="40.2" y="30.9">1</text>
<text x="40.2" y="33.4">2</text>
<text x="40.2" y="35.9">3</text>
<text x="61.1" y="30.9">1</text>
<text x="61.1" y="33.4">2</text>
<text x="61.1" y="35.9">3</text>
<text x="114" y="35.4" transform="rotate(-90 114 35.4)">1</text>
<text x="116.6" y="35.4" transform="rotate(-90 116.6 35.4)">2</text>
<text x="166" y="34.7">14</text>
<text x="177.5" y="30.2" transform="rotate(-90 177.5 30.2)">16</text>
<text x="188.1" y="34.7">4</text>
<text x="218.7" y="34.7">13</text>
<text x="267.8" y="35.6">A</text>
<text x="40.2" y="38.5">4</text>
<text x="40.2" y="41">5</text>
<text x="61.1" y="38.5">4</text>
<text x="61.1" y="41">5</text>
<text x="166" y="37.2">15</text>
<text x="188.1" y="37.2">5</text>
<text x="188.1" y="39.8">6</text>
<text x="218.7" y="37.2">14</text>
<text x="40.2" y="43.6">6</text>
<text x="40.2" y="46.1">7</text>
<text x="61.1" y="43.6">6</text>
<text x="61.1" y="46.1">7</text>
<text x="166.5" y="42.3">1</text>
<text x="166.5" y="44.8">2</text>
<text x="166.5" y="47.4">3</text>
<text x="188.1" y="42.3">7</text>
<text x="188.1" y="44.8">9</text>
<text x="218.7" y="44.8">15</text>
<text x="218.7" y="47.4">16</text>
<text x="219.2" y="42.3">9</text>
<text x="239.5" y="42.3">3</text>
<text x="239.5" y="44.8">4</text>
<text x="239.5" y="47.4">5</text>
<text x="251.6" y="42.3">1</text>
<text x="251.6" y="44.8">2</text>
<text x="251.6" y="47.4">3</text>
<text x="39.7" y="53.7">10</text>
<text x="40.2" y="48.6">8</text>
<text x="40.2" y="51.2">9</text>
<text x="60.6" y="53.7">10</text>
<text x="61.1" y="48.6">8</text>
<text x="61.1" y="51.2">9</text>
<text x="218.7" y="52.5">10</text>
<text x="239.5" y="49.9">6</text>
<text x="251.6" y="49.9">4</text>
<text x="39.7" y="56.3">11</text>
<text x="39.7" y="58.8">12</text>
<text x="60.6" y="56.3">11</text>
<text x="60.6" y="58.8">12</text>
<text x="166" y="55">13</text>
<text x="218.7" y="55">11</text>
<text x="218.7" y="57.5">12</text>
<text x="177.5" y="61.4" transform="rotate(-90 177.5 61.4)">8</text>
<text x="228.3" y="64.6" transform="rotate(-90 228.3 64.6)">1</text>
<text x="233.4" y="64.6" transform="rotate(-90 233.4 64.6)">7</text>
<text x="10.4" y="85.6">B</text>
<text x="46.7" y="84.3" transform="rotate(-90 46.7 84.3)">1</text>
<text x="49.3" y="84.3" transform="rotate(-90 49.3 84.3)">2</text>
<text x="51.8" y="84.3" transform="rotate(-90 51.8 84.3)">3</text>
<text x="54.4" y="84.3" transform="rotate(-90 54.4 84.3)">4</text>
<text x="178.2" y="87.3" transform="rotate(-90 178.2 87.3)">16</text>
<text x="229" y="86.2" transform="rotate(-90 229 86.2)">2</text>
<text x="234.1" y="86.2" transform="rotate(-90 234.1 86.2)">8</text>
<text x="267.8" y="85.6">B</text>
<text x="166.7" y="91.8">14</text>
<text x="166.7" y="94.4">15</text>
<text x="188.7" y="91.8">4</text>
<text x="188.7" y="94.4">5</text>
<text x="219.4" y="91.8">13</text>
<text x="219.4" y="94.4">14</text>
<text x="167.2" y="99.4">1</text>
<text x="167.2" y="102">2</text>
<text x="188.7" y="96.9">6</text>
<text x="188.7" y="99.4">7</text>
<text x="188.7" y="102">9</text>
<text x="219.4" y="102">15</text>
<text x="219.9" y="99.4">9</text>
<text x="240.2" y="99.4">3</text>
<text x="240.2" y="102">4</text>
<text x="252.2" y="99.4">1</text>
<text x="252.2" y="102">2</text>
<text x="45.1" y="106.4">A</text>
<text x="57.4" y="106.4">S1</text>
<text x="167.2" y="104.5">3</text>
<text x="219.4" y="104.5">16</text>
<text x="240.2" y="104.5">5</text>
<text x="240.2" y="107.1">6</text>
<text x="252.2" y="104.5">3</text>
<text x="252.2" y="107.1">4</text>
<text x="45.1" y="111.5">B</text>
<text x="45.1" y="109">C</text>
<text x="57.4" y="111.5">S2</text>
<text x="166.7" y="112.1">13</text>
<text x="219.4" y="109.6">10</text>
<text x="219.4" y="112.1">11</text>
<text x="178.2" y="118.6" transform="rotate(-90 178.2 118.6)">8</text>
<text x="219.4" y="114.7">12</text>
<text x="229" y="121.8" transform="rotate(-90 229 121.8)">1</text>
<text x="234.1" y="121.8" transform="rotate(-90 234.1 121.8)">7</text>
<text x="10.4" y="135.6">C</text>
<text x="267.8" y="135.6">C</text>
<text x="35.1" y="147.1">1</text>
<text x="35.1" y="149.6">2</text>
<text x="57.3" y="147.1">1</text>
<text x="57.3" y="149.6">2</text>
<text x="78.9" y="147.1">1</text>
<text x="78.9" y="149.6">2</text>
<text x="101.1" y="147.1">1</text>
<text x="101.1" y="149.6">2</text>
<text x="124" y="147.1">1</text>
<text x="124" y="149.6">2</text>
<text x="146.2" y="147.1">1</text>
<text x="146.2" y="149.6">2</text>
<text x="231.9" y="144.5">1</text>
<text x="231.9" y="148.3">1</text>
<text x="35.1" y="152.1">3</text>
<text x="57.3" y="152.1">3</text>
<text x="78.9" y="152.1">3</text>
<text x="101.1" y="152.1">3</text>
<text x="124" y="152.1">3</text>
<text x="146.2" y="152.1">3</text>
<text x="231.9" y="152.1">1</text>
<text x="231.9" y="156">1</text>
<text x="231.9" y="159.8">1</text>
<text x="10.4" y="185.6">D</text>
<text x="267.8" y="185.6">D</text>
<text x="35" y="205.5">1</text>
<text x="85" y="205.5">2</text>
<text x="135" y="205.5">3</text>
<text x="185" y="205.5">4</text>
<text x="235" y="205.5">5</text>
</g>
<g font-size="1.8" fill="#008484">
<text x="95.1" y="19.2">VCC</text>
<text x="176.4" y="19.8">VCC</text>
<text x="226.7" y="19.7">VCC</text>
<text x="232.3" y="19.7">Vdrive</text>
<text x="243.1" y="19.7">Vdrive</text>
<text x="42.7" y="29.3">J1</text>
<text x="57.5" y="29.3">J2</text>
<text x="247" y="27.5">C3</text>
<text x="247.5" y="29.8">47uF 50V</text>
<text x="260.6" y="27.4">C16</text>
<text x="88.5" y="35.6">C2</text>
<text x="98.6" y="35.6">C1</text>
<text x="106.5" y="34.3">Vdrive</text>
<text x="119.3" y="34.4">J4</text>
<text x="169.9" y="35.6">SCL</text>
<text x="178.4" y="35.9" transform="rotate(-90 178.4 35.9)">VDD</text>
<text x="179.1" y="30.5">PCF8574</text>
<text x="183.5" y="35.6">P0</text>
<text x="221.5" y="35.6">RESET</text>
<text x="229.2" y="34.1" transform="rotate(-90 229.2 34.1)">VDD</text>
<text x="234.3" y="35.5" transform="rotate(-90 234.3 35.5)">VMOT</text>
<text x="260.8" y="30.5">100nF</text>
<text x="88.7" y="38.8">100nF</text>
<text x="98.8" y="38.8">4.7uF</text>
<text x="169.9" y="38.1">SDA</text>
<text x="183.5" y="38.1">P1</text>
<text x="183.5" y="40.6">P2</text>
<text x="221.5" y="38.1">SLEEP</text>
<text x="254.4" y="40.1">J6</text>
<text x="169.9" y="43.2">A0</text>
<text x="169.9" y="45.7">A1</text>
<text x="183.5" y="43.2">P3</text>
<text x="183.5" y="45.7">P4</text>
<text x="221.5" y="45.7">STEP</text>
<text x="221.5" y="43.2">ENABLE</text>
<text x="236" y="43.2">1B</text>
<text x="236" y="45.7">1A</text>
<text x="169.9" y="48.3">A2</text>
<text x="183.5" y="48.3">P5</text>
<text x="183.5" y="50.8">P6</text>
<text x="183.5" y="53.3">P7</text>
<text x="221.5" y="53.3">MS1</text>
<text x="221.5" y="48.3">DIR</text>
<text x="236" y="48.3">2A</text>
<text x="236" y="50.8">2B</text>
<text x="169.9" y="55.9">INT</text>
<text x="178.4" y="58" transform="rotate(-90 178.4 58)">VSS</text>
<text x="221.5" y="55.9">MS2</text>
<text x="221.5" y="58.4">MS3</text>
<text x="184.3" y="61.6">U1</text>
<text x="199.6" y="64.8">R1</text>
<text x="204.7" y="64.8">0r</text>
<text x="229.2" y="62.4" transform="rotate(-90 229.2 62.4)">GND</text>
<text x="234.3" y="62.4" transform="rotate(-90 234.3 62.4)">GND</text>
<text x="235.1" y="64.8">DRV1</text>
<text x="88.7" y="71.2">VCC</text>
<text x="199.6" y="68.6">R2</text>
<text x="204.6" y="68.6">DNI</text>
<text x="236" y="67.4">A4988 Module</text>
<text x="64.6" y="75">VCC</text>
<text x="177" y="76.9">VCC</text>
<text x="227.4" y="76.9">VCC</text>
<text x="232.9" y="76.9">Vdrive</text>
<text x="243.1" y="76.9">Vdrive</text>
<text x="43.4" y="81.2">J5</text>
<text x="61.6" y="83.8">R9</text>
<text x="68" y="83.8">R10</text>
<text x="92.2" y="83.1">1K</text>
<text x="92.2" y="80.8">R15</text>
<text x="104.9" y="83.1">1K</text>
<text x="104.9" y="80.8">R16</text>
<text x="116.3" y="83.1">1K</text>
<text x="116.4" y="80.8">R17</text>
<text x="127.7" y="83.1">1K</text>
<text x="127.8" y="80.8">R18</text>
<text x="37.9" y="86.5">VCC</text>
<text x="61.7" y="86.2">10K</text>
<text x="68" y="86.2">10K</text>
<text x="93.4" y="88.5">D2</text>
<text x="106.1" y="88.5">D3</text>
<text x="117.5" y="88.5">D4</text>
<text x="128.9" y="88.5">D5</text>
<text x="179.8" y="87.7">PCF8574</text>
<text x="247" y="84.6">C4</text>
<text x="247.5" y="86.9">47uF 50V</text>
<text x="260.6" y="84.5">C17</text>
<text x="260.8" y="87.7">100nF</text>
<text x="170.6" y="92.7">SCL</text>
<text x="170.6" y="95.2">SDA</text>
<text x="179.1" y="93" transform="rotate(-90 179.1 93)">VDD</text>
<text x="184.1" y="92.7">P0</text>
<text x="184.1" y="95.2">P1</text>
<text x="222.1" y="92.7">RESET</text>
<text x="222.1" y="95.2">SLEEP</text>
<text x="229.9" y="91.2" transform="rotate(-90 229.9 91.2)">VDD</text>
<text x="234.9" y="92.6" transform="rotate(-90 234.9 92.6)">VMOT</text>
<text x="162" y="96.6">VCC</text>
<text x="170.6" y="100.3">A0</text>
<text x="184.1" y="97.8">P2</text>
<text x="184.1" y="100.3">P3</text>
<text x="222.1" y="100.3">ENABLE</text>
<text x="236.6" y="100.3">1B</text>
<text x="255" y="97.2">J7</text>
<text x="50.2" y="102.9">SW1</text>
<text x="170.6" y="102.9">A1</text>
<text x="170.6" y="105.4">A2</text>
<text x="184.1" y="105.4">P5</text>
<text x="184.1" y="107.9">P6</text>
<text x="184.1" y="102.9">P4</text>
<text x="222.1" y="102.9">STEP</text>
<text x="222.1" y="105.4">DIR</text>
<text x="236.6" y="102.9">1A</text>
<text x="236.6" y="105.4">2A</text>
<text x="236.6" y="107.9">2B</text>
<text x="170.6" y="113">INT</text>
<text x="184.1" y="110.5">P7</text>
<text x="222.1" y="110.5">MS1</text>
<text x="222.1" y="113">MS2</text>
<text x="179.1" y="115.2" transform="rotate(-90 179.1 115.2)">VSS</text>
<text x="184.9" y="118.8">U2</text>
<text x="222.1" y="115.6">MS3</text>
<text x="229.9" y="119.5" transform="rotate(-90 229.9 119.5)">GND</text>
<text x="234.9" y="119.5" transform="rotate(-90 234.9 119.5)">GND</text>
<text x="199.6" y="123.2">R3</text>
<text x="204.7" y="123.2">0r</text>
<text x="235.8" y="122">DRV2</text>
<text x="236.6" y="124.5">A4988 Module</text>
<text x="199.6" y="127.1">R4</text>
<text x="204.6" y="127.1">DNI</text>
<text x="30.3" y="139.8">VCC</text>
<text x="52.6" y="139.8">VCC</text>
<text x="74.1" y="139.8">VCC</text>
<text x="96.4" y="139.8">VCC</text>
<text x="119.2" y="139.8">VCC</text>
<text x="141.5" y="139.8">VCC</text>
<text x="218.9" y="139.8">VCC</text>
<text x="225.3" y="139.8">Vdrive</text>
<text x="237.8" y="145.6">TP1</text>
<text x="237.8" y="149.4">TP2</text>
<text x="41" y="150.6">J10</text>
<text x="63.3" y="150.6">J11</text>
<text x="84.9" y="150.6">J12</text>
<text x="107.1" y="150.6">J13</text>
<text x="129.9" y="150.6">J14</text>
<text x="152.2" y="150.6">J15</text>
<text x="237.8" y="153.2">TP3</text>
<text x="237.8" y="160.8">TP5</text>
<text x="237.8" y="157">TP4</text>
<text x="31.6" y="174.7">VCC</text>
<text x="40.5" y="174.7">VCC</text>
<text x="50" y="174.7">VCC</text>
<text x="59.5" y="174.7">VCC</text>
<text x="68.4" y="174.7">VCC</text>
<text x="78.6" y="174.7">VCC</text>
<text x="88.1" y="174.7">VCC</text>
<text x="97.6" y="174.7">VCC</text>
<text x="107.2" y="174.7">VCC</text>
<text x="116.7" y="174.7">VCC</text>
<text x="126.8" y="174.7">VCC</text>
<text x="29.4" y="185.5">C5</text>
<text x="38.3" y="185.5">C6</text>
<text x="47.8" y="185.5">C7</text>
<text x="57.4" y="185.5">C8</text>
<text x="66.2" y="185.5">C9</text>
<text x="76.5" y="185.5">C10</text>
<text x="86" y="185.5">C11</text>
<text x="95.5" y="185.5">C12</text>
<text x="105.1" y="185.5">C13</text>
<text x="114.6" y="185.5">C14</text>
<text x="124.7" y="185.5">C15</text>
<text x="27.1" y="189.3">100nF</text>
<text x="36" y="189.3">100nF</text>
<text x="45.5" y="189.3">100nF</text>
<text x="55.1" y="189.3">100nF</text>
<text x="64" y="189.3">100nF</text>
<text x="74.1" y="189.3">100nF</text>
<text x="83.6" y="189.3">100nF</text>
<text x="93.2" y="189.3">100nF</text>
<text x="102.7" y="189.3">100nF</text>
<text x="112.2" y="189.3">100nF</text>
<text x="122.4" y="189.3">100nF</text>
</g>
<g font-size="1.8" fill="#0000c2">
<text x="111.1" y="28.3">VMotor In</text>
<text x="69.2" y="30.9">RAW</text>
<text x="257.8" y="46.7">Motor 1</text>
<text x="40.6" y="63.2">Arduino Pro Micro 5V</text>
<text x="47.6" y="75.2">128x64</text>
<text x="47.6" y="77.2">OLED</text>
<text x="45.7" y="100.1">Rotary Encoder</text>
<text x="257.8" y="103.9">Motor 2</text>
</g>
<g font-size="1.8">
<text x="29.2" y="30.9">ENC_A</text>
<text x="29.2" y="33.4">ENC_B</text>
<text x="66" y="35.9">nRESET</text>
<text x="153.7" y="34.7">SCK</text>
<text x="190.5" y="34.7">M1_nRST</text>
<text x="29.2" y="41">SDA</text>
<text x="65.4" y="41">ENC_SW</text>
<text x="69.8" y="38.5">Vin</text>
<text x="153.7" y="37.2">SDA</text>
<text x="190.5" y="37.2">M1_nSLP</text>
<text x="190.5" y="39.8">M1_nENA</text>
<text x="29.2" y="43.6">SCK</text>
<text x="29.2" y="46.1">RED</text>
<text x="65.4" y="43.6">SPARE1</text>
<text x="65.4" y="46.1">SPARE2</text>
<text x="187.6" y="47.4">10 M1_MS1</text>
<text x="190.5" y="42.3">M1_STEPa</text>
<text x="190.5" y="44.8">M1_DIR</text>
<text x="209.5" y="44.8">M1_STP</text>
<text x="244.5" y="42.3">M1_1B</text>
<text x="244.5" y="44.8">M1_1A</text>
<text x="244.5" y="47.4">M1_2A</text>
<text x="29.2" y="48.6">YEL</text>
<text x="29.2" y="51.2">GRN</text>
<text x="29.2" y="53.7">IN1</text>
<text x="63.5" y="48.6">M1_STEPb</text>
<text x="63.5" y="51.2">M2_STEPb</text>
<text x="69.2" y="53.7">IO2</text>
<text x="187.6" y="49.9">11 M1_MS2</text>
<text x="187.6" y="52.5">12 M1_MS3</text>
<text x="244.5" y="49.9">M1_2B</text>
<text x="29.2" y="56.3">IN2</text>
<text x="29.2" y="58.8">IN3</text>
<text x="69.2" y="56.3">IO1</text>
<text x="69.2" y="58.8">IN4</text>
<text x="189.2" y="65.8">M1_STEPa</text>
<text x="210.8" y="65.8">M1_STP</text>
<text x="189.2" y="69.6">M1_STEPb</text>
<text x="102.6" y="75.6" transform="rotate(-90 102.6 75.6)">RED</text>
<text x="114" y="75.6" transform="rotate(-90 114 75.6)">YEL</text>
<text x="125.5" y="75.6" transform="rotate(-90 125.5 75.6)">GRN</text>
<text x="67.3" y="93.1">SCK</text>
<text x="67.3" y="91.2">SDA</text>
<text x="154.3" y="91.8">SCK</text>
<text x="154.3" y="94.4">SDA</text>
<text x="191.1" y="91.8">M2_nRST</text>
<text x="191.1" y="94.4">M2_nSLP</text>
<text x="191.1" y="96.9">M2_nENA</text>
<text x="191.1" y="99.4">M2_STEPa</text>
<text x="191.1" y="102">M2_DIR</text>
<text x="210.2" y="102">M2_STP</text>
<text x="245.1" y="99.4">M2_1B</text>
<text x="245.1" y="102">M2_1A</text>
<text x="34.9" y="106.4">ENC_A</text>
<text x="63.5" y="106.4">ENC_SW</text>
<text x="188.3" y="104.5">10 M2_MS1</text>
<text x="188.3" y="107.1">11 M2_MS2</text>
<text x="245.1" y="104.5">M2_2A</text>
<text x="245.1" y="107.1">M2_2B</text>
<text x="34.9" y="111.5">ENC_B</text>
<text x="188.3" y="109.6">12 M2_MS3</text>
<text x="189.2" y="124.2">M2_STEPa</text>
<text x="210.8" y="124.2">M2_STP</text>
<text x="189.2" y="128">M2_STEPb</text>
<text x="26.7" y="149.6">IN1</text>
<text x="48.9" y="149.6">IN2</text>
<text x="70.5" y="149.6">IN3</text>
<text x="92.7" y="149.6">IN4</text>
<text x="115.6" y="149.6">IO1</text>
<text x="137.8" y="149.6">IO2</text>
<text x="221" y="152.1">SPARE1</text>
<text x="221" y="156">SPARE2</text>
</g>
</svg>
